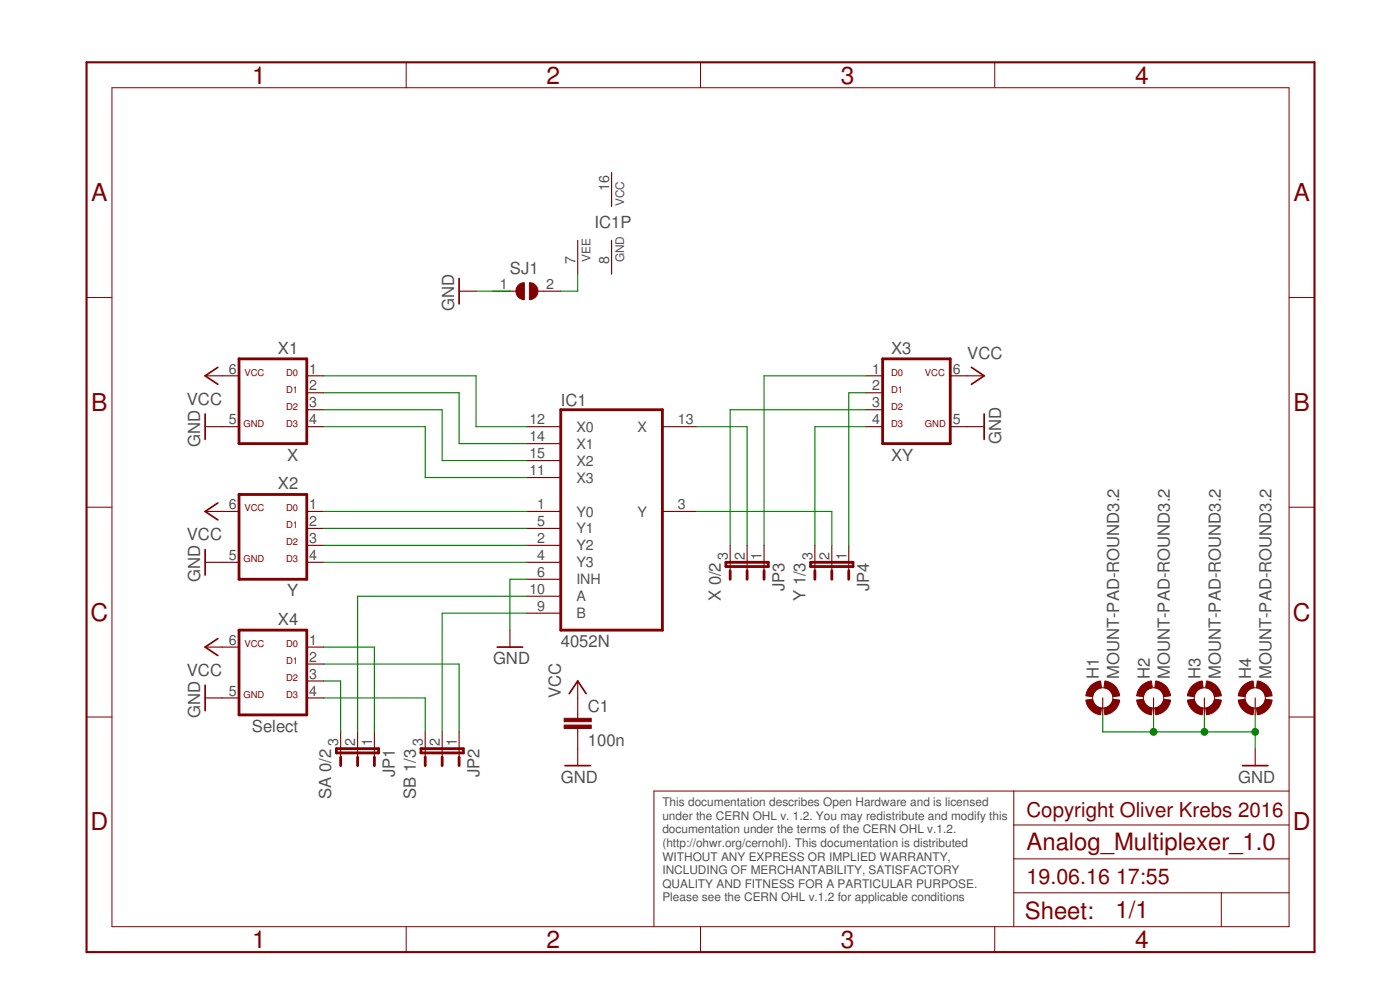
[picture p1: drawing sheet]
<svg xmlns="http://www.w3.org/2000/svg" width="210mm" height="148mm" viewBox="0 0 210 148" stroke-linecap="round" stroke-linejoin="round" font-family="sans-serif">
<g fill="none" stroke="#800000" stroke-width=".42">
<path d="M35.8 53.8h10.2v12.7h-10.2zM132.3 53.8h10.2v12.7h-10.2zM35.8 74.1h10.2v12.7h-10.2zM84.1 61.4h15.2v33h-15.2zM35.8 94.4h10.2v12.7h-10.2zM108.8 84.2h6.4v.7h-6.4zM109.5 85.5v1.3M112 85.5v1.3M114.6 85.5v1.3M121.5 84.2h6.4v.7h-6.4zM122.2 85.5v1.3M124.7 85.5v1.3"/>
<path d="M127.3 85.5v1.3M50.4 112.2h6.4v.6h-6.4zM51.1 113.4v1.3M53.6 113.4v1.3M56.1 113.4v1.3M63.1 112.2h6.4v.6h-6.4zM63.8 113.4v1.3M66.3 113.4v1.3M68.8 113.4v1.3"/>
</g>
<g fill="none" stroke="#800000" stroke-width=".17">
<path d="M86.6 36v5.1M91.7 25.8v5.1M91.7 36v5.1M30.8 56.3h5M46 56.3h2.5M46 58.8h2.5M68.8 43.6h2.6M73.9 43.6h3.4M80.6 43.6h3.5M129.8 56.3h2.5M129.8 58.8h2.5M142.5 56.3h5.1"/>
<path d="M30.8 76.6h5M30.8 63.9h5M46 76.6h2.5M46 79.2h2.5M46 61.4h2.5M46 63.9h2.5M79 76.6h5.1M79 79.2h5.1M79 63.9h5.1M79 71.5h5.1M79 66.5h5.1M79 69h5.1"/>
<path d="M99.3 76.6h5.1M99.3 63.9h5.1M129.8 61.4h2.5M129.8 63.9h2.5M142.5 63.9h5.1M30.8 84.2h5M30.8 96.9h5M46 81.7h2.5M46 84.2h2.5M46 96.9h2.5M46 99.5h2.5M76.5 94.4v2.5"/>
<path d="M79 81.7h5.1M79 84.2h5.1M79 86.8h5.1M79 91.9h5.1M79 89.3h5.1M109.5 81.7v3.8M112 81.7v3.8M114.6 81.7v3.8M122.2 81.7v3.8M124.7 81.7v3.8M127.3 81.7v3.8M30.8 104.6h5"/>
<path d="M46 102h2.5M46 104.6h2.5M51.1 109.6v3.8M53.6 109.6v3.8M56.1 109.6v3.8M63.8 109.6v3.8M66.3 109.6v3.8M68.8 109.6v3.8M86.6 102v5.6M86.6 109.1v5.6M165.3 104.6v2.5M173 104.6v2.5"/>
<path d="M180.6 104.6v2.5M188.2 104.6v2.5M188.2 112.2v2.5"/>
</g>
<g fill="none" stroke="#800000" stroke-width=".25">
<path d="M32.7 55l-1.9 1.3 1.9 1.3M68.8 41.7v3.8M145.6 55l2 1.3-2 1.3M30.8 62v3.8M32.7 75.4l-1.9 1.2 1.9 1.3M147.6 62v3.8M30.8 82.3v3.8M32.7 95.7l-1.9 1.2 1.9 1.3M74.5 96.9h3.9M30.8 102.7v3.8M84.7 114.7h3.8M85.3 103.9l1.3-1.9 1.3 1.9"/>
<path d="M186.3 114.7h3.8"/>
</g>
<g fill="#800000" stroke="#800000" stroke-width=".15">
<path d="M163.4 102.9a2.58 2.58 0 0 1 1.6-.9l.1 1a1.56 1.56 0 0 0-1.3 1.4l-1-.2a2.47 2.47 0 0 1 .6-1.3z" fill-rule="evenodd"/>
<path d="M162.8 104.9l1-.1a1.57 1.57 0 0 0 1.3 1.3l-.1 1a2.53 2.53 0 0 1-2.2-2.2z" fill-rule="evenodd"/>
<path d="M165.5 106.1a1.51 1.51 0 0 0 1.4-1.3l1 .1a2.48 2.48 0 0 1-2.2 2.2z" fill-rule="evenodd"/>
<path d="M165.7 102a2.52 2.52 0 0 1 2.2 2.2l-1 .2a1.51 1.51 0 0 0-1.4-1.4z" fill-rule="evenodd"/>
<path d="M171 102.9a2.58 2.58 0 0 1 1.6-.9l.2 1a1.56 1.56 0 0 0-1.4 1.4l-1-.2a2.47 2.47 0 0 1 .6-1.3z" fill-rule="evenodd"/>
<path d="M170.4 104.9l1-.1a1.57 1.57 0 0 0 1.4 1.3l-.2 1a2.53 2.53 0 0 1-2.2-2.2z" fill-rule="evenodd"/>
<path d="M173.1 106.1a1.51 1.51 0 0 0 1.4-1.3l1 .1a2.48 2.48 0 0 1-2.2 2.2z" fill-rule="evenodd"/>
<path d="M173.3 102a2.52 2.52 0 0 1 2.2 2.2l-1 .2a1.51 1.51 0 0 0-1.4-1.4z" fill-rule="evenodd"/>
<path d="M178.6 102.9a2.58 2.58 0 0 1 1.7-.9l.1 1a1.56 1.56 0 0 0-1.4 1.4l-1-.2a2.47 2.47 0 0 1 .6-1.3z" fill-rule="evenodd"/>
<path d="M178 104.9l1-.1a1.57 1.57 0 0 0 1.4 1.3l-.1 1a2.53 2.53 0 0 1-2.3-2.2z" fill-rule="evenodd"/>
<path d="M180.8 106.1a1.57 1.57 0 0 0 1.3-1.3l1 .1a2.54 2.54 0 0 1-2.2 2.2z" fill-rule="evenodd"/>
<path d="M180.9 102a2.52 2.52 0 0 1 2.2 2.2l-1 .2a1.56 1.56 0 0 0-1.3-1.4z" fill-rule="evenodd"/>
<path d="M186.2 102.9a2.58 2.58 0 0 1 1.7-.9l.1 1a1.56 1.56 0 0 0-1.3 1.4l-1-.2a2.47 2.47 0 0 1 .5-1.3z" fill-rule="evenodd"/>
<path d="M185.7 104.9l1-.1a1.57 1.57 0 0 0 1.3 1.3l-.1 1a2.53 2.53 0 0 1-2.2-2.2z" fill-rule="evenodd"/>
<path d="M188.4 106.1a1.57 1.57 0 0 0 1.3-1.3l1 .1a2.54 2.54 0 0 1-2.2 2.2z" fill-rule="evenodd"/>
<path d="M188.5 102a2.52 2.52 0 0 1 2.2 2.2l-1 .2a1.56 1.56 0 0 0-1.3-1.4z" fill-rule="evenodd"/>
<path d="M79.4 42.4a1.27 1.27 0 0 1 1.3 1.2 1.27 1.27 0 0 1-1.3 1.3z" fill-rule="evenodd"/>
<path d="M77.7 42.8a1.14 1.14 0 0 1 .9-.4v2.5a1.27 1.27 0 0 1-1.1-.8 1.27 1.27 0 0 1 .2-1.3z" fill-rule="evenodd"/>
</g>
<g fill="none" stroke="#800000" stroke-width=".15">
<path d="M16.8 13.1h176.5v125.7h-176.5zM60.9 9.3v3.8M105 9.3v3.8M149.1 9.3v3.8M13 44.6h3.8M193.3 44.6h3.8M13 76h3.8M193.3 76h3.8M13 107.4h3.8M152 118.5v20.3M193.3 118.5h-95.3v20.3M193.3 107.4h3.8"/>
<path d="M60.9 138.8v3.8M105 138.8v3.8M149.1 138.8v3.8M152 133.8h41.3M152 128.7h41.3M152 123.6h41.3M183.1 133.8v5"/>
<circle cx="165.3" cy="104.6" r="1.52"/>
<circle cx="173" cy="104.6" r="1.52"/>
<circle cx="180.6" cy="104.6" r="1.52"/>
<circle cx="188.2" cy="104.6" r="1.52"/>
</g>
<g fill="#800000" stroke="#800000" stroke-width=".15">
<path d="M84.6 108.6h4v.5h-4z"/>
<path d="M84.6 107.6h4v.5h-4z"/>
</g>
<path d="M13 9.3h184.1v133.3h-184.1z" fill="none" stroke="#800000" stroke-width=".32"/>
<g fill="none" stroke="#008000" stroke-width=".17">
<path d="M48.5 56.3h22.9v7.6h7.6M48.5 58.8h20.3v7.7h10.2M71.4 43.6h5.1M86.6 41.1v2.5h-2.5M129.8 56.3h-15.2v25.4M129.8 58.8h-2.5v22.9M48.5 63.9h15.3v7.6h15.2M48.5 61.4h17.8v7.6h12.7M48.5 76.6h30.5M48.5 79.2h30.5M104.4 63.9h7.6v17.8M104.4 76.6h20.3v5.1"/>
<path d="M129.8 63.9h-7.6v17.8M129.8 61.4h-20.3v20.3M48.5 99.5h20.3v10.1M48.5 81.7h30.5M48.5 84.2h30.5M48.5 96.9h7.6v12.7M79 86.8h-2.5v7.6M79 91.9h-12.7v17.7M79 89.3h-25.4v20.3M48.5 104.6h15.3v5M48.5 102h2.6v7.6M165.3 107.1v2.5h22.9"/>
<path d="M173 107.1v2.5M180.6 107.1v2.5M188.2 107.1v5.1"/>
</g>
<g fill="#008000" stroke="#008000" stroke-width=".15">
<circle cx="173" cy="109.6" r=".51"/>
<circle cx="180.6" cy="109.6" r=".51"/>
<circle cx="188.2" cy="109.6" r=".51"/>
</g>
<g font-size="3.7" fill="#800000">
<text x="37.8" y="12.5">1</text>
<text x="82" y="12.5">2</text>
<text x="126.1" y="12.5">3</text>
<text x="170.2" y="12.5">4</text>
<text x="13.7" y="30.1">A</text>
<text x="193.9" y="30.1">A</text>
<text x="13.7" y="61.6">B</text>
<text x="193.9" y="61.6">B</text>
<text x="13.5" y="93">C</text>
<text x="193.8" y="93">C</text>
<text x="13.5" y="124.4">D</text>
<text x="193.8" y="124.4">D</text>
<text x="37.8" y="142">1</text>
<text x="82" y="142">2</text>
<text x="126.1" y="142">3</text>
<text x="170.2" y="142">4</text>
</g>
<g font-size="3.6" fill="#800000">
<text x="153.9" y="127.4">Analog_Multiplexer_1.0</text>
<text x="153.7" y="137.7">Sheet:</text>
<text x="167.2" y="137.6">1/1</text>
</g>
<g font-size="3.2" fill="#800000">
<text x="153.9" y="132.5">19.06.16</text>
<text x="167.3" y="132.5">17:55</text>
</g>
<text font-size="3.1" fill="#800000" x="153.9" y="122.3">Copyright Oliver Krebs 2016</text>
<g font-size="2.5" fill="#505050">
<text x="89.2" y="34.1">IC1P</text>
<text x="76.5" y="41.1">SJ1</text>
<text x="68.1" y="46.6" transform="rotate(-90 68.1 46.6)">GND</text>
<text x="41.7" y="53">X1</text>
<text x="133.6" y="53">X3</text>
<text x="145" y="53.8">VCC</text>
<text x="28" y="60.6">VCC</text>
<text x="84.1" y="60.8">IC1</text>
<text x="30" y="66.9" transform="rotate(-90 30 66.9)">GND</text>
<text x="43" y="69">X</text>
<text x="133.6" y="69">XY</text>
<text x="150.1" y="66.5" transform="rotate(-90 150.1 66.5)">GND</text>
<text x="41.7" y="73.3">X2</text>
<text x="28" y="80.9">VCC</text>
<text x="30" y="87.2" transform="rotate(-90 30 87.2)">GND</text>
<text x="43" y="89.3">Y</text>
<text x="117.6" y="88.5" transform="rotate(-90 117.6 88.5)">JP3</text>
<text x="130.3" y="88.5" transform="rotate(-90 130.3 88.5)">JP4</text>
<text x="41.7" y="93.6">X4</text>
<text x="108.1" y="90.1" transform="rotate(-90 108.1 90.1)">X 0/2</text>
<text x="120.8" y="90.1" transform="rotate(-90 120.8 90.1)">Y 1/3</text>
<text x="28" y="101.3">VCC</text>
<text x="73.9" y="99.5">GND</text>
<text x="84.1" y="96.9">4052N</text>
<text x="164.8" y="101.8" transform="rotate(-90 164.8 101.8)">H1</text>
<text x="167.8" y="101.8" transform="rotate(-90 167.8 101.8)">MOUNT-PAD-ROUND3.2</text>
<text x="172.4" y="101.8" transform="rotate(-90 172.4 101.8)">H2</text>
<text x="175.4" y="101.8" transform="rotate(-90 175.4 101.8)">MOUNT-PAD-ROUND3.2</text>
<text x="180" y="101.8" transform="rotate(-90 180 101.8)">H3</text>
<text x="183" y="101.8" transform="rotate(-90 183 101.8)">MOUNT-PAD-ROUND3.2</text>
<text x="187.6" y="101.8" transform="rotate(-90 187.6 101.8)">H4</text>
<text x="190.7" y="101.8" transform="rotate(-90 190.7 101.8)">MOUNT-PAD-ROUND3.2</text>
<text x="30" y="107.6" transform="rotate(-90 30 107.6)">GND</text>
<text x="84.1" y="104.6" transform="rotate(-90 84.1 104.6)">VCC</text>
<text x="88.1" y="106.7">C1</text>
<text x="37.8" y="109.6">Select</text>
<text x="88.1" y="111.8">100n</text>
<text x="49.7" y="119.7" transform="rotate(-90 49.7 119.7)">SA 0/2</text>
<text x="59.2" y="116.5" transform="rotate(-90 59.2 116.5)">JP1</text>
<text x="62.4" y="119.7" transform="rotate(-90 62.4 119.7)">SB 1/3</text>
<text x="71.9" y="116.5" transform="rotate(-90 71.9 116.5)">JP2</text>
<text x="84.1" y="117.3">GND</text>
<text x="185.7" y="117.3">GND</text>
</g>
<g font-size="2.1" fill="#505050">
<text x="91.3" y="28.6" transform="rotate(-90 91.3 28.6)">16</text>
<text x="86.3" y="39.5" transform="rotate(-90 86.3 39.5)">7</text>
<text x="91.3" y="39.5" transform="rotate(-90 91.3 39.5)">8</text>
<text x="74.9" y="43.3">1</text>
<text x="81.9" y="43.3">2</text>
<text x="34.3" y="56">6</text>
<text x="46.3" y="56">1</text>
<text x="46.3" y="58.5">2</text>
<text x="130.8" y="56">1</text>
<text x="130.8" y="58.5">2</text>
<text x="142.8" y="56">6</text>
<text x="34.3" y="63.6">5</text>
<text x="46.3" y="61">3</text>
<text x="46.3" y="63.6">4</text>
<text x="79.4" y="63.6">12</text>
<text x="86.4" y="64.7">X0</text>
<text x="95.6" y="64.7">X</text>
<text x="101.6" y="63.6">13</text>
<text x="130.8" y="61">3</text>
<text x="130.8" y="63.6">4</text>
<text x="142.8" y="63.6">5</text>
<text x="79.4" y="71.2">11</text>
<text x="79.4" y="66.1">14</text>
<text x="79.4" y="68.7">15</text>
<text x="86.4" y="67.2">X1</text>
<text x="86.4" y="69.8">X2</text>
<text x="34.3" y="76.3">6</text>
<text x="46.3" y="76.3">1</text>
<text x="80.6" y="76.3">1</text>
<text x="86.4" y="77.4">Y0</text>
<text x="86.4" y="72.3">X3</text>
<text x="95.6" y="77.4">Y</text>
<text x="101.6" y="76.3">3</text>
<text x="34.3" y="83.9">5</text>
<text x="46.3" y="78.8">2</text>
<text x="46.3" y="81.3">3</text>
<text x="46.3" y="83.9">4</text>
<text x="80.6" y="81.3">2</text>
<text x="80.6" y="83.9">4</text>
<text x="80.6" y="78.8">5</text>
<text x="86.4" y="82.5">Y2</text>
<text x="86.4" y="79.9">Y1</text>
<text x="109.1" y="83.9" transform="rotate(-90 109.1 83.9)">3</text>
<text x="111.7" y="83.9" transform="rotate(-90 111.7 83.9)">2</text>
<text x="114.2" y="83.9" transform="rotate(-90 114.2 83.9)">1</text>
<text x="121.8" y="83.9" transform="rotate(-90 121.8 83.9)">3</text>
<text x="124.4" y="83.9" transform="rotate(-90 124.4 83.9)">2</text>
<text x="126.9" y="83.9" transform="rotate(-90 126.9 83.9)">1</text>
<text x="79.4" y="89">10</text>
<text x="80.6" y="86.4">6</text>
<text x="86.4" y="85">Y3</text>
<text x="86.4" y="87.5">INH</text>
<text x="80.6" y="91.5">9</text>
<text x="86.4" y="92.6">B</text>
<text x="86.4" y="90.1">A</text>
<text x="34.3" y="96.6">6</text>
<text x="46.3" y="96.6">1</text>
<text x="46.3" y="99.1">2</text>
<text x="46.3" y="101.7">3</text>
<text x="34.3" y="104.2">5</text>
<text x="46.3" y="104.2">4</text>
<text x="50.7" y="111.8" transform="rotate(-90 50.7 111.8)">3</text>
<text x="53.2" y="111.8" transform="rotate(-90 53.2 111.8)">2</text>
<text x="55.8" y="111.8" transform="rotate(-90 55.8 111.8)">1</text>
<text x="63.4" y="111.8" transform="rotate(-90 63.4 111.8)">3</text>
<text x="65.9" y="111.8" transform="rotate(-90 65.9 111.8)">2</text>
<text x="68.5" y="111.8" transform="rotate(-90 68.5 111.8)">1</text>
</g>
<g font-size="1.8" fill="#505050">
<text x="93.6" y="30.9" transform="rotate(-90 93.6 30.9)">VCC</text>
<text x="88.5" y="39.3" transform="rotate(-90 88.5 39.3)">VEE</text>
<text x="93.6" y="39.3" transform="rotate(-90 93.6 39.3)">GND</text>
<text x="99.3" y="120.8">This documentation describes Open Hardware and is licensed</text>
<text x="99.3" y="122.8">under the CERN OHL v. 1.2. You may redistribute and modify this</text>
<text x="99.3" y="124.9">documentation under the terms of the CERN OHL v.1.2.</text>
<text x="99.3" y="126.9">(http://ohwr.org/cernohl). This documentation is distributed</text>
<text x="99.3" y="128.9">WITHOUT ANY EXPRESS OR IMPLIED WARRANTY,</text>
<text x="99.3" y="131">INCLUDING OF MERCHANTABILITY, SATISFACTORY</text>
<text x="99.3" y="133">QUALITY AND FITNESS FOR A PARTICULAR PURPOSE.</text>
<text x="99.3" y="135">Please see the CERN OHL v.1.2 for applicable conditions</text>
</g>
<g font-size="1.4" fill="#800000">
<text x="36.7" y="56.3">VCC</text>
<text x="42.9" y="56.3">D0</text>
<text x="42.9" y="58.9">D1</text>
<text x="133.6" y="56.3">D0</text>
<text x="133.6" y="58.9">D1</text>
<text x="138.7" y="56.3">VCC</text>
<text x="36.5" y="63.9">GND</text>
<text x="42.9" y="61.4">D2</text>
<text x="42.9" y="63.9">D3</text>
<text x="133.6" y="61.4">D2</text>
<text x="133.6" y="63.9">D3</text>
<text x="138.7" y="63.9">GND</text>
<text x="36.7" y="76.6">VCC</text>
<text x="42.9" y="76.6">D0</text>
<text x="42.9" y="81.7">D2</text>
<text x="42.9" y="79.2">D1</text>
<text x="36.5" y="84.2">GND</text>
<text x="42.9" y="84.2">D3</text>
<text x="36.7" y="96.9">VCC</text>
<text x="42.9" y="96.9">D0</text>
<text x="42.9" y="99.5">D1</text>
<text x="36.5" y="104.6">GND</text>
<text x="42.9" y="102">D2</text>
<text x="42.9" y="104.6">D3</text>
</g>
</svg>
